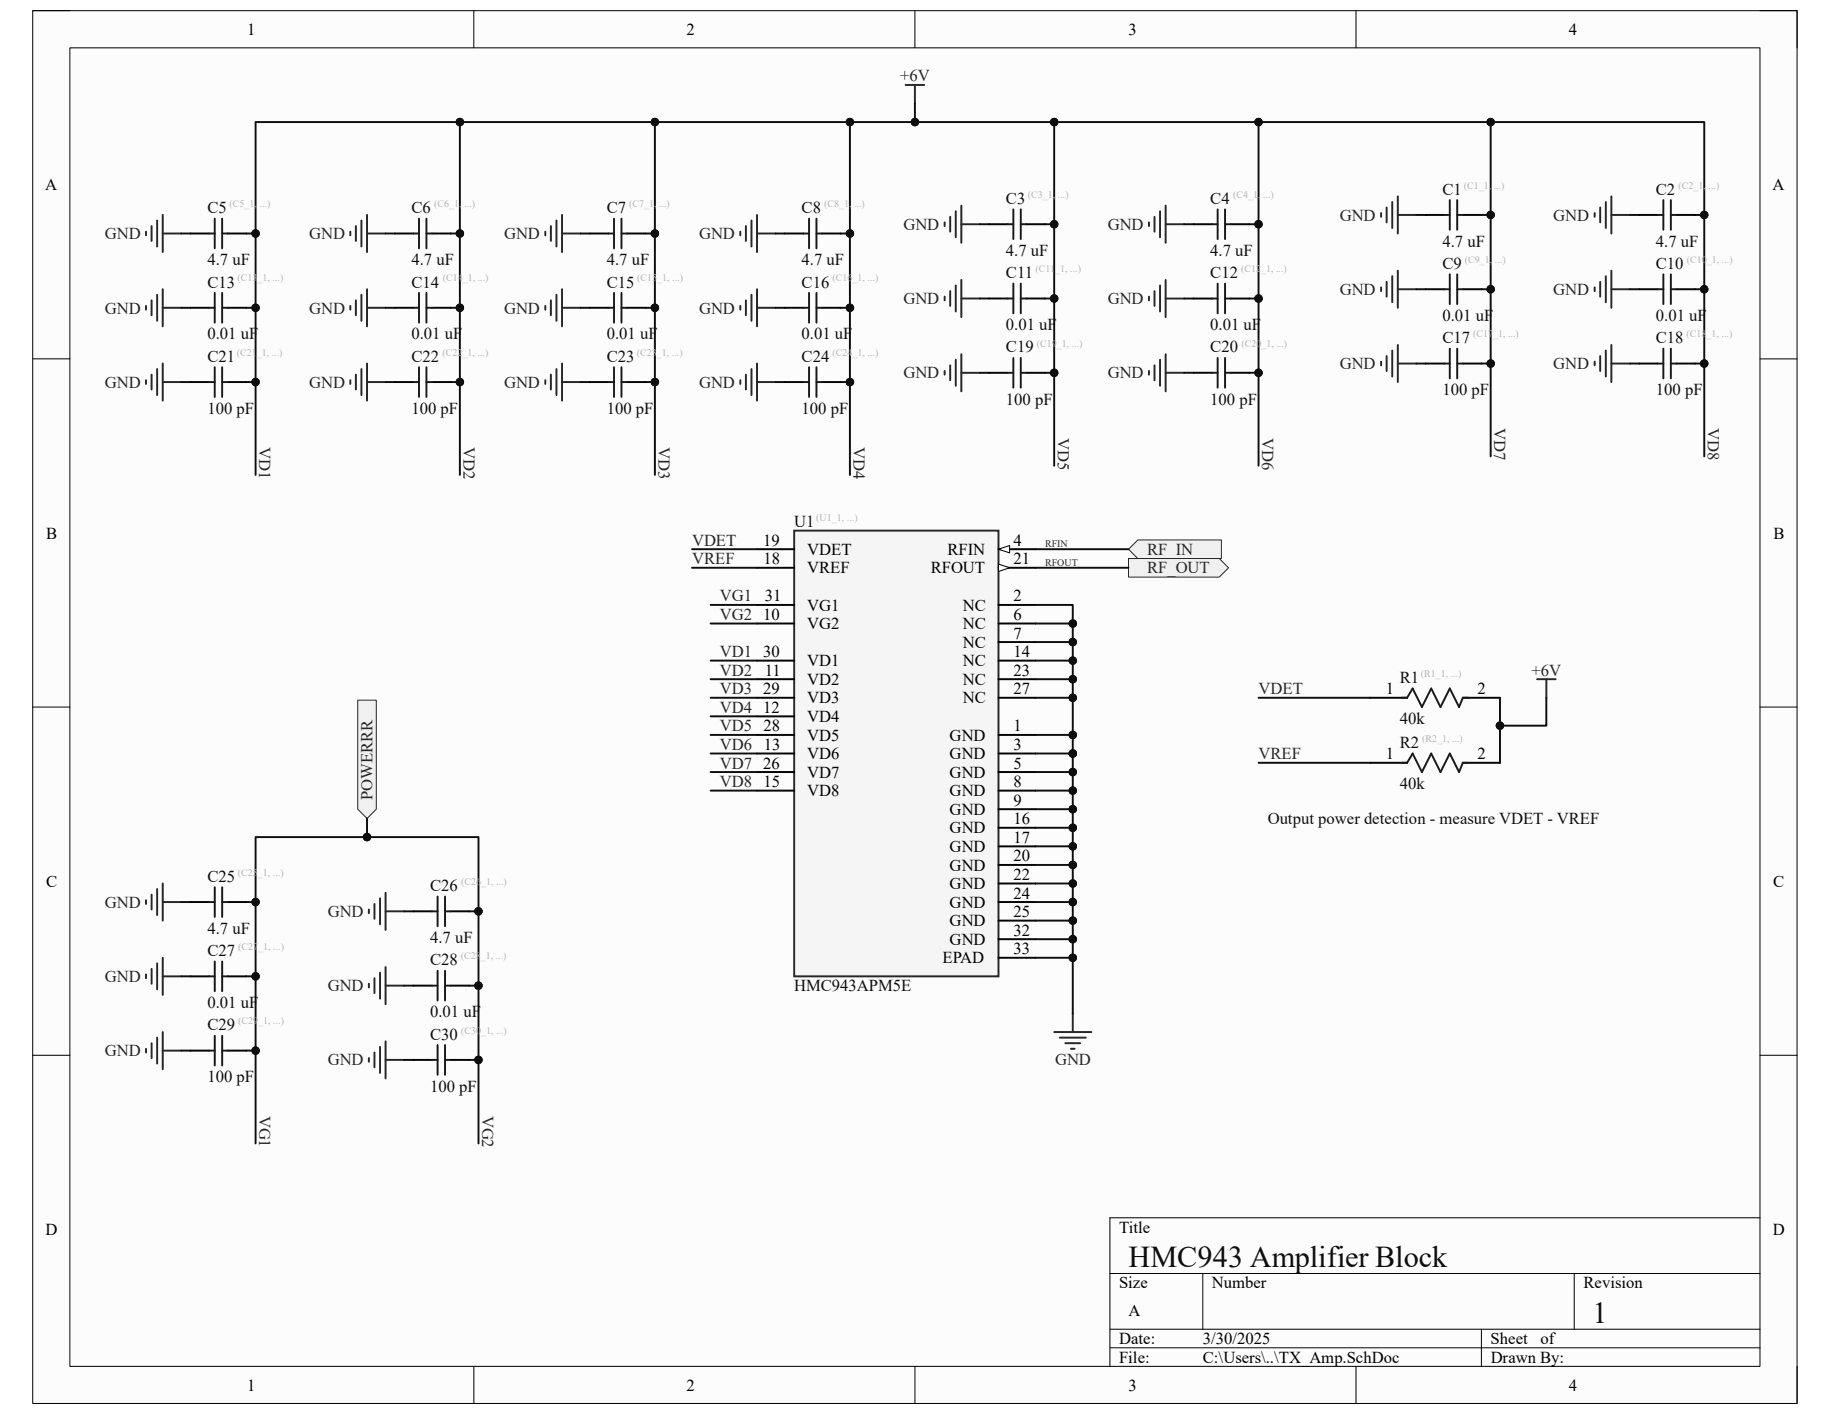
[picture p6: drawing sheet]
<svg xmlns="http://www.w3.org/2000/svg" width="279mm" height="216mm" viewBox="0 0 279 216" stroke-linecap="round" stroke-linejoin="round" font-family="sans-serif">
<path d="M5 1.6h269.4v212.7h-269.4z" fill-rule="evenodd" fill="#fcfcfc"/>
<path d="M5 1.6h269.4v212.7h-269.4z" fill="none" stroke="#000" stroke-width=".15"/>
<path d="M10.7 7.3h258v201.3h-258z" fill-rule="evenodd" fill="#fcfcfc"/>
<g fill="none" stroke="#000" stroke-width=".15">
<path d="M5 1.6h5.7M10.7 7.3h258v201.3h-258zM72.3 1.6v5.7M139.7 1.6v5.7M207 1.6v5.7M268.7 1.6h5.7v5.7M5 54.8h5.7M268.7 54.8h5.7M5 108h5.7M268.7 108h5.7M5 161.1h5.7M268.7 161.1h5.7"/>
<path d="M169.5 194.4h99.2M183.6 194.4v8.6M240.3 194.4v8.6M268.7 185.9h-99.2v22.7M72.3 208.6v5.7M139.7 208.6v5.7M169.5 203h99.2M169.5 205.8h99.2M207 208.6v5.7M226.2 203v5.6M274.4 208.6v5.7"/>
</g>
<path d="M172.3 83.9l1.4-1.5h12.8v2.9h-12.8z" fill-rule="evenodd" fill="#f0f0f0"/>
<path d="M172.3 83.9l1.4-1.5h12.8v2.9h-12.8z" fill="none" stroke="#262626" stroke-width=".15"/>
<path d="M172.3 85.3h13.9l1.4 1.4-1.4 1.4h-13.9z" fill-rule="evenodd" fill="#f0f0f0"/>
<path d="M172.3 85.3h13.9l1.4 1.4-1.4 1.4h-13.9z" fill="none" stroke="#262626" stroke-width=".15"/>
<path d="M121.3 81h31.1v68.1h-31.1z" fill-rule="evenodd" fill="#f5f5f5"/>
<path d="M121.3 81h31.1v68.1h-31.1z" fill="none" stroke="#262626" stroke-width=".3"/>
<path d="M115.6 92.4h5.7M115.6 95.2h5.7M152.4 83.9h5.7M115.6 100.9h5.7M115.6 103.7h5.7M115.6 106.5h5.7M115.6 109.4h5.7M115.6 112.2h5.7M115.6 115.1h5.7M115.6 117.9h5.7M115.6 120.7h5.7" fill="none" stroke="#000" stroke-width=".3"/>
<path d="M152.4 83.9l1.7-.6v1.1z" fill="#fbfbfb"/>
<path d="M152.4 83.9l1.7-.6v1.1z" fill="none" stroke="#000" stroke-width=".15"/>
<path d="M152.4 86.7h5.7" fill="none" stroke="#000" stroke-width=".3"/>
<path d="M152.4 86.1l1.7 .6-1.7 .6z" fill="#fbfbfb"/>
<path d="M152.4 86.1l1.7 .6-1.7 .6z" fill="none" stroke="#000" stroke-width=".15"/>
<g fill="none" stroke="#000" stroke-width=".3">
<path d="M115.6 83.9h5.7M115.6 86.7h5.7M152.4 92.4h5.7M152.4 95.2h5.7M152.4 98h5.7M152.4 100.9h5.7M152.4 103.7h5.7M152.4 106.5h5.7M152.4 112.2h5.7M152.4 115.1h5.7M152.4 117.9h5.7M209.2 106.5h5.6"/>
<path d="M209.2 116.5h5.6M223.3 106.5h5.7M223.3 116.5h5.7M152.4 120.7h5.7M152.4 123.6h5.7M152.4 126.4h5.7M152.4 129.2h5.7M152.4 132.1h5.7M152.4 134.9h5.7M152.4 137.7h5.7M152.4 140.6h5.7M152.4 143.4h5.7"/>
<path d="M152.4 146.2h5.7"/>
</g>
<g fill="none" stroke="#262626" stroke-width=".3">
<path d="M22.3 35.4v.5M23.1 34.5v2.3M24 33.7v3.9M24.8 32.8v5.7M24.8 35.7h2.9M53.5 35.4v.5M54.3 34.5v2.3M55.2 33.7v3.9M56 35.7h2.9M56 32.8v5.7M83.3 35.4v.5M84.1 34.5v2.3"/>
<path d="M85 33.7v3.9M85.8 35.7h2.8M85.8 32.8v5.7M113 35.4v.5M113.9 34.5v2.3M114.7 33.7v3.9M115.6 35.7h2.8M115.6 32.8v5.7M144.2 34v.5M145.1 33.1v2.3M145.9 32.3v3.9M146.8 31.4v5.7"/>
<path d="M146.8 34.2h2.8M175.4 34v.5M176.3 33.1v2.3M177.1 32.3v3.9M178 34.2h2.8M178 31.4v5.7M210.9 32.5v.6M211.7 31.7v2.3M212.6 30.8v4M213.4 30v5.7M213.4 32.8h2.8M243.5 32.5v.6"/>
<path d="M244.3 31.7v2.3M245.2 30.8v4M246 32.8h2.9M246 30v5.7M22.3 46.7v.6M22.3 58.1v.5M23.1 45.9v2.2M23.1 57.2v2.3M24 45v4M24 56.4v3.9M24.8 44.2v5.6M24.8 55.5v5.7"/>
<path d="M24.8 47h2.9M24.8 58.3h2.9M53.5 46.7v.6M53.5 58.1v.5M54.3 45.9v2.2M54.3 57.2v2.3M55.2 45v4M55.2 56.4v3.9M56 47h2.9M56 58.3h2.9M56 44.2v5.6M56 55.5v5.7"/>
<path d="M83.3 46.7v.6M83.3 58.1v.5M84.1 45.9v2.2M84.1 57.2v2.3M85 45v4M85 56.4v3.9M85.8 47h2.8M85.8 58.3h2.8M85.8 44.2v5.6M85.8 55.5v5.7M113 46.7v.6M113 58.1v.5"/>
<path d="M113.9 45.9v2.2M113.9 57.2v2.3M114.7 45v4M114.7 56.4v3.9M115.6 47h2.8M115.6 58.3h2.8M115.6 44.2v5.6M115.6 55.5v5.7M144.2 45.3v.6M144.2 56.6v.6M145.1 44.4v2.3M145.1 55.8v2.3"/>
<path d="M145.9 43.6v4M145.9 54.9v4M146.8 42.7v5.7M146.8 54.1v5.7M146.8 45.6h2.8M146.8 56.9h2.8M175.4 45.3v.6M175.4 56.6v.6M176.3 44.4v2.3M176.3 55.8v2.3M177.1 43.6v4M177.1 54.9v4"/>
<path d="M178 45.6h2.8M178 56.9h2.8M178 42.7v5.7M178 54.1v5.7M210.9 43.9v.5M210.9 55.2v.6M211.7 43v2.3M211.7 54.4v2.2M212.6 42.2v3.9M212.6 53.5v4M213.4 41.3v5.7M213.4 52.7v5.6"/>
<path d="M213.4 44.2h2.8M213.4 55.5h2.8M243.5 43.9v.5M243.5 55.2v.6M244.3 43v2.3M244.3 54.4v2.2M245.2 42.2v3.9M245.2 53.5v4M246 44.2h2.9M246 55.5h2.9M246 41.3v5.7M246 52.7v5.6"/>
<path d="M234.7 103.7h2.8M236.1 103.7v2.8M22.3 137.5v.5M23.1 136.6v2.3M24 135.7v4M24.8 134.9v5.7M24.8 137.7h2.9M56.3 138.9v.5M57.2 138v2.3M58 137.2v3.9M58.9 136.3v5.7M58.9 139.1h2.8"/>
<path d="M22.3 148.8v.6M23.1 147.9v2.3M23.1 159.3v2.3M24 147.1v4M24 158.4v4M24.8 146.2v5.7M24.8 157.6v5.7M24.8 149.1h2.9M56.3 150.2v.6M57.2 149.4v2.2M58 148.5v4M58 159.9v3.9"/>
<path d="M58.9 147.7v5.6M58.9 159v5.7M58.9 150.5h2.8M161 157.6h5.6M161.8 158.4h4M162.7 159.3h2.2M163.8 154.7v2.9M22.3 160.1v.6M24.8 160.4h2.9M56.3 161.6v.5M57.2 160.7v2.3M58.9 161.8h2.8"/>
<path d="M163.5 160.1h.6"/>
</g>
<path d="M214 106.5h.8l.9-1.4 1.4 2.9 1.4-2.9 1.4 2.9 1.5-2.9 1.4 2.9 .5-1.5h.9M214 116.5h.8l.9-1.4 1.4 2.8 1.4-2.8 1.4 2.8 1.5-2.8 1.4 2.8 .5-1.4h.9" fill="none" stroke="#1c1c1c" stroke-width=".3"/>
<path d="M54.6 106.9h2.9v16.7l-1.5 1.4-1.4-1.4z" fill-rule="evenodd" fill="#f0f0f0"/>
<path d="M54.6 106.9h2.9v16.7l-1.5 1.4-1.4-1.4z" fill="none" stroke="#262626" stroke-width=".15"/>
<path d="M138.3 13h2.8M139.7 13v2.8" fill="none" stroke="#262626" stroke-width=".3"/>
<path d="M158.1 83.9h14.2M158.1 86.7h14.2M158.1 115.1h5.7" fill="none" stroke="#0e0e0e" stroke-width=".3"/>
<circle cx="163.8" cy="115.1" r=".57" fill="#0e0e0e"/>
<circle cx="163.8" cy="115.1" r=".57" fill="none" stroke="#0e0e0e" stroke-width=".15"/>
<path d="M158.1 117.9h5.7" fill="none" stroke="#0e0e0e" stroke-width=".3"/>
<circle cx="163.8" cy="117.9" r=".57" fill="#0e0e0e"/>
<circle cx="163.8" cy="117.9" r=".57" fill="none" stroke="#0e0e0e" stroke-width=".15"/>
<path d="M158.1 120.7h5.7" fill="none" stroke="#0e0e0e" stroke-width=".3"/>
<circle cx="163.8" cy="120.7" r=".57" fill="#0e0e0e"/>
<circle cx="163.8" cy="120.7" r=".57" fill="none" stroke="#0e0e0e" stroke-width=".15"/>
<path d="M158.1 123.6h5.7" fill="none" stroke="#0e0e0e" stroke-width=".3"/>
<circle cx="163.8" cy="123.6" r=".57" fill="#0e0e0e"/>
<circle cx="163.8" cy="123.6" r=".57" fill="none" stroke="#0e0e0e" stroke-width=".15"/>
<path d="M158.1 126.4h5.7" fill="none" stroke="#0e0e0e" stroke-width=".3"/>
<circle cx="163.8" cy="126.4" r=".57" fill="#0e0e0e"/>
<circle cx="163.8" cy="126.4" r=".57" fill="none" stroke="#0e0e0e" stroke-width=".15"/>
<path d="M158.1 129.2h5.7" fill="none" stroke="#0e0e0e" stroke-width=".3"/>
<circle cx="163.8" cy="129.2" r=".57" fill="#0e0e0e"/>
<circle cx="163.8" cy="129.2" r=".57" fill="none" stroke="#0e0e0e" stroke-width=".15"/>
<path d="M158.1 132.1h5.7" fill="none" stroke="#0e0e0e" stroke-width=".3"/>
<circle cx="163.8" cy="132.1" r=".57" fill="#0e0e0e"/>
<circle cx="163.8" cy="132.1" r=".57" fill="none" stroke="#0e0e0e" stroke-width=".15"/>
<path d="M158.1 134.9h5.7" fill="none" stroke="#0e0e0e" stroke-width=".3"/>
<circle cx="163.8" cy="134.9" r=".57" fill="#0e0e0e"/>
<circle cx="163.8" cy="134.9" r=".57" fill="none" stroke="#0e0e0e" stroke-width=".15"/>
<path d="M158.1 137.7h5.7" fill="none" stroke="#0e0e0e" stroke-width=".3"/>
<circle cx="163.8" cy="137.7" r=".57" fill="#0e0e0e"/>
<circle cx="163.8" cy="137.7" r=".57" fill="none" stroke="#0e0e0e" stroke-width=".15"/>
<path d="M158.1 140.6h5.7" fill="none" stroke="#0e0e0e" stroke-width=".3"/>
<circle cx="163.8" cy="140.6" r=".57" fill="#0e0e0e"/>
<circle cx="163.8" cy="140.6" r=".57" fill="none" stroke="#0e0e0e" stroke-width=".15"/>
<path d="M158.1 143.4h5.7" fill="none" stroke="#0e0e0e" stroke-width=".3"/>
<circle cx="163.8" cy="143.4" r=".57" fill="#0e0e0e"/>
<circle cx="163.8" cy="143.4" r=".57" fill="none" stroke="#0e0e0e" stroke-width=".15"/>
<path d="M158.1 146.2h5.7" fill="none" stroke="#0e0e0e" stroke-width=".3"/>
<circle cx="163.8" cy="146.2" r=".57" fill="#0e0e0e"/>
<circle cx="163.8" cy="146.2" r=".57" fill="none" stroke="#0e0e0e" stroke-width=".15"/>
<path d="M108.5 92.4h7.1M108.5 95.2h7.1M108.5 100.9h7.1M108.5 103.7h7.1M108.5 106.5h7.1M108.5 109.4h7.1M108.5 112.2h7.1M108.5 115.1h7.1M108.5 117.9h7.1M158.1 112.2h5.7M108.5 120.7h7.1" fill="none" stroke="#0e0e0e" stroke-width=".3"/>
<circle cx="163.8" cy="112.2" r=".57" fill="#0e0e0e"/>
<circle cx="163.8" cy="112.2" r=".57" fill="none" stroke="#0e0e0e" stroke-width=".15"/>
<path d="M163.8 115.1v39.6" fill="none" stroke="#0e0e0e" stroke-width=".3"/>
<circle cx="163.8" cy="115.1" r=".57" fill="#0e0e0e"/>
<circle cx="163.8" cy="115.1" r=".57" fill="none" stroke="#0e0e0e" stroke-width=".15"/>
<circle cx="163.8" cy="117.9" r=".57" fill="#0e0e0e"/>
<circle cx="163.8" cy="117.9" r=".57" fill="none" stroke="#0e0e0e" stroke-width=".15"/>
<circle cx="163.8" cy="120.7" r=".57" fill="#0e0e0e"/>
<circle cx="163.8" cy="120.7" r=".57" fill="none" stroke="#0e0e0e" stroke-width=".15"/>
<circle cx="163.8" cy="123.6" r=".57" fill="#0e0e0e"/>
<circle cx="163.8" cy="123.6" r=".57" fill="none" stroke="#0e0e0e" stroke-width=".15"/>
<circle cx="163.8" cy="126.4" r=".57" fill="#0e0e0e"/>
<circle cx="163.8" cy="126.4" r=".57" fill="none" stroke="#0e0e0e" stroke-width=".15"/>
<circle cx="163.8" cy="129.2" r=".57" fill="#0e0e0e"/>
<circle cx="163.8" cy="129.2" r=".57" fill="none" stroke="#0e0e0e" stroke-width=".15"/>
<circle cx="163.8" cy="132.1" r=".57" fill="#0e0e0e"/>
<circle cx="163.8" cy="132.1" r=".57" fill="none" stroke="#0e0e0e" stroke-width=".15"/>
<circle cx="163.8" cy="134.9" r=".57" fill="#0e0e0e"/>
<circle cx="163.8" cy="134.9" r=".57" fill="none" stroke="#0e0e0e" stroke-width=".15"/>
<circle cx="163.8" cy="137.7" r=".57" fill="#0e0e0e"/>
<circle cx="163.8" cy="137.7" r=".57" fill="none" stroke="#0e0e0e" stroke-width=".15"/>
<circle cx="163.8" cy="140.6" r=".57" fill="#0e0e0e"/>
<circle cx="163.8" cy="140.6" r=".57" fill="none" stroke="#0e0e0e" stroke-width=".15"/>
<circle cx="163.8" cy="143.4" r=".57" fill="#0e0e0e"/>
<circle cx="163.8" cy="143.4" r=".57" fill="none" stroke="#0e0e0e" stroke-width=".15"/>
<circle cx="163.8" cy="146.2" r=".57" fill="#0e0e0e"/>
<circle cx="163.8" cy="146.2" r=".57" fill="none" stroke="#0e0e0e" stroke-width=".15"/>
<path d="M158.1 106.5h5.7v8.6" fill="none" stroke="#0e0e0e" stroke-width=".3"/>
<circle cx="163.8" cy="106.5" r=".57" fill="#0e0e0e"/>
<circle cx="163.8" cy="106.5" r=".57" fill="none" stroke="#0e0e0e" stroke-width=".15"/>
<circle cx="163.8" cy="112.2" r=".57" fill="#0e0e0e"/>
<circle cx="163.8" cy="112.2" r=".57" fill="none" stroke="#0e0e0e" stroke-width=".15"/>
<circle cx="163.8" cy="115.1" r=".57" fill="#0e0e0e"/>
<circle cx="163.8" cy="115.1" r=".57" fill="none" stroke="#0e0e0e" stroke-width=".15"/>
<path d="M158.1 103.7h5.7v2.8" fill="none" stroke="#0e0e0e" stroke-width=".3"/>
<circle cx="163.8" cy="103.7" r=".57" fill="#0e0e0e"/>
<circle cx="163.8" cy="103.7" r=".57" fill="none" stroke="#0e0e0e" stroke-width=".15"/>
<circle cx="163.8" cy="106.5" r=".57" fill="#0e0e0e"/>
<circle cx="163.8" cy="106.5" r=".57" fill="none" stroke="#0e0e0e" stroke-width=".15"/>
<path d="M158.1 100.9h5.7v2.8" fill="none" stroke="#0e0e0e" stroke-width=".3"/>
<circle cx="163.8" cy="100.9" r=".57" fill="#0e0e0e"/>
<circle cx="163.8" cy="100.9" r=".57" fill="none" stroke="#0e0e0e" stroke-width=".15"/>
<circle cx="163.8" cy="103.7" r=".57" fill="#0e0e0e"/>
<circle cx="163.8" cy="103.7" r=".57" fill="none" stroke="#0e0e0e" stroke-width=".15"/>
<path d="M158.1 98h5.7v2.9" fill="none" stroke="#0e0e0e" stroke-width=".3"/>
<circle cx="163.8" cy="98" r=".57" fill="#0e0e0e"/>
<circle cx="163.8" cy="98" r=".57" fill="none" stroke="#0e0e0e" stroke-width=".15"/>
<circle cx="163.8" cy="100.9" r=".57" fill="#0e0e0e"/>
<circle cx="163.8" cy="100.9" r=".57" fill="none" stroke="#0e0e0e" stroke-width=".15"/>
<path d="M158.1 95.2h5.7v2.8" fill="none" stroke="#0e0e0e" stroke-width=".3"/>
<circle cx="163.8" cy="95.2" r=".57" fill="#0e0e0e"/>
<circle cx="163.8" cy="95.2" r=".57" fill="none" stroke="#0e0e0e" stroke-width=".15"/>
<circle cx="163.8" cy="98" r=".57" fill="#0e0e0e"/>
<circle cx="163.8" cy="98" r=".57" fill="none" stroke="#0e0e0e" stroke-width=".15"/>
<path d="M158.1 92.4h5.7v2.8" fill="none" stroke="#0e0e0e" stroke-width=".3"/>
<circle cx="163.8" cy="95.2" r=".57" fill="#0e0e0e"/>
<circle cx="163.8" cy="95.2" r=".57" fill="none" stroke="#0e0e0e" stroke-width=".15"/>
<path d="M105.7 83.9h9.9M105.7 86.7h9.9M192.2 116.5h17M192.2 106.5h17M229 106.5v10" fill="none" stroke="#0e0e0e" stroke-width=".3"/>
<circle cx="229" cy="110.8" r=".57" fill="#0e0e0e"/>
<circle cx="229" cy="110.8" r=".57" fill="none" stroke="#0e0e0e" stroke-width=".15"/>
<path d="M236.1 106.5v4.3h-7.1" fill="none" stroke="#0e0e0e" stroke-width=".3"/>
<circle cx="229" cy="110.8" r=".57" fill="#0e0e0e"/>
<circle cx="229" cy="110.8" r=".57" fill="none" stroke="#0e0e0e" stroke-width=".15"/>
<path d="M139.7 15.8v2.8h-100.7v17.1h-1.4" fill="none" stroke="#0e0e0e" stroke-width=".3"/>
<circle cx="139.7" cy="18.6" r=".57" fill="#0e0e0e"/>
<circle cx="139.7" cy="18.6" r=".57" fill="none" stroke="#0e0e0e" stroke-width=".15"/>
<circle cx="129.8" cy="18.6" r=".57" fill="#0e0e0e"/>
<circle cx="129.8" cy="18.6" r=".57" fill="none" stroke="#0e0e0e" stroke-width=".15"/>
<circle cx="100" cy="18.6" r=".57" fill="#0e0e0e"/>
<circle cx="100" cy="18.6" r=".57" fill="none" stroke="#0e0e0e" stroke-width=".15"/>
<circle cx="70.2" cy="18.6" r=".57" fill="#0e0e0e"/>
<circle cx="70.2" cy="18.6" r=".57" fill="none" stroke="#0e0e0e" stroke-width=".15"/>
<circle cx="39" cy="35.7" r=".57" fill="#0e0e0e"/>
<circle cx="39" cy="35.7" r=".57" fill="none" stroke="#0e0e0e" stroke-width=".15"/>
<path d="M39 35.7v36.8" fill="none" stroke="#0e0e0e" stroke-width=".3"/>
<circle cx="39" cy="35.7" r=".57" fill="#0e0e0e"/>
<circle cx="39" cy="35.7" r=".57" fill="none" stroke="#0e0e0e" stroke-width=".15"/>
<circle cx="39" cy="47" r=".57" fill="#0e0e0e"/>
<circle cx="39" cy="47" r=".57" fill="none" stroke="#0e0e0e" stroke-width=".15"/>
<circle cx="39" cy="58.3" r=".57" fill="#0e0e0e"/>
<circle cx="39" cy="58.3" r=".57" fill="none" stroke="#0e0e0e" stroke-width=".15"/>
<path d="M70.2 18.6v53.9" fill="none" stroke="#0e0e0e" stroke-width=".3"/>
<circle cx="70.2" cy="58.3" r=".57" fill="#0e0e0e"/>
<circle cx="70.2" cy="58.3" r=".57" fill="none" stroke="#0e0e0e" stroke-width=".15"/>
<circle cx="70.2" cy="47" r=".57" fill="#0e0e0e"/>
<circle cx="70.2" cy="47" r=".57" fill="none" stroke="#0e0e0e" stroke-width=".15"/>
<circle cx="70.2" cy="35.7" r=".57" fill="#0e0e0e"/>
<circle cx="70.2" cy="35.7" r=".57" fill="none" stroke="#0e0e0e" stroke-width=".15"/>
<circle cx="70.2" cy="18.6" r=".57" fill="#0e0e0e"/>
<circle cx="70.2" cy="18.6" r=".57" fill="none" stroke="#0e0e0e" stroke-width=".15"/>
<path d="M100 18.6v53.9" fill="none" stroke="#0e0e0e" stroke-width=".3"/>
<circle cx="100" cy="58.3" r=".57" fill="#0e0e0e"/>
<circle cx="100" cy="58.3" r=".57" fill="none" stroke="#0e0e0e" stroke-width=".15"/>
<circle cx="100" cy="47" r=".57" fill="#0e0e0e"/>
<circle cx="100" cy="47" r=".57" fill="none" stroke="#0e0e0e" stroke-width=".15"/>
<circle cx="100" cy="35.7" r=".57" fill="#0e0e0e"/>
<circle cx="100" cy="35.7" r=".57" fill="none" stroke="#0e0e0e" stroke-width=".15"/>
<circle cx="100" cy="18.6" r=".57" fill="#0e0e0e"/>
<circle cx="100" cy="18.6" r=".57" fill="none" stroke="#0e0e0e" stroke-width=".15"/>
<path d="M129.8 18.6v53.9" fill="none" stroke="#0e0e0e" stroke-width=".3"/>
<circle cx="129.8" cy="58.3" r=".57" fill="#0e0e0e"/>
<circle cx="129.8" cy="58.3" r=".57" fill="none" stroke="#0e0e0e" stroke-width=".15"/>
<circle cx="129.8" cy="47" r=".57" fill="#0e0e0e"/>
<circle cx="129.8" cy="47" r=".57" fill="none" stroke="#0e0e0e" stroke-width=".15"/>
<circle cx="129.8" cy="35.7" r=".57" fill="#0e0e0e"/>
<circle cx="129.8" cy="35.7" r=".57" fill="none" stroke="#0e0e0e" stroke-width=".15"/>
<circle cx="129.8" cy="18.6" r=".57" fill="#0e0e0e"/>
<circle cx="129.8" cy="18.6" r=".57" fill="none" stroke="#0e0e0e" stroke-width=".15"/>
<path d="M161 18.6v52.5" fill="none" stroke="#0e0e0e" stroke-width=".3"/>
<circle cx="161" cy="56.9" r=".57" fill="#0e0e0e"/>
<circle cx="161" cy="56.9" r=".57" fill="none" stroke="#0e0e0e" stroke-width=".15"/>
<circle cx="161" cy="45.6" r=".57" fill="#0e0e0e"/>
<circle cx="161" cy="45.6" r=".57" fill="none" stroke="#0e0e0e" stroke-width=".15"/>
<circle cx="161" cy="34.2" r=".57" fill="#0e0e0e"/>
<circle cx="161" cy="34.2" r=".57" fill="none" stroke="#0e0e0e" stroke-width=".15"/>
<circle cx="161" cy="18.6" r=".57" fill="#0e0e0e"/>
<circle cx="161" cy="18.6" r=".57" fill="none" stroke="#0e0e0e" stroke-width=".15"/>
<path d="M192.2 18.6v52.5" fill="none" stroke="#0e0e0e" stroke-width=".3"/>
<circle cx="192.1" cy="56.9" r=".57" fill="#0e0e0e"/>
<circle cx="192.1" cy="56.9" r=".57" fill="none" stroke="#0e0e0e" stroke-width=".15"/>
<circle cx="192.1" cy="45.6" r=".57" fill="#0e0e0e"/>
<circle cx="192.1" cy="45.6" r=".57" fill="none" stroke="#0e0e0e" stroke-width=".15"/>
<circle cx="192.1" cy="34.2" r=".57" fill="#0e0e0e"/>
<circle cx="192.1" cy="34.2" r=".57" fill="none" stroke="#0e0e0e" stroke-width=".15"/>
<circle cx="192.1" cy="18.6" r=".57" fill="#0e0e0e"/>
<circle cx="192.1" cy="18.6" r=".57" fill="none" stroke="#0e0e0e" stroke-width=".15"/>
<path d="M227.6 18.6v51.1" fill="none" stroke="#0e0e0e" stroke-width=".3"/>
<circle cx="227.6" cy="55.5" r=".57" fill="#0e0e0e"/>
<circle cx="227.6" cy="55.5" r=".57" fill="none" stroke="#0e0e0e" stroke-width=".15"/>
<circle cx="227.6" cy="44.2" r=".57" fill="#0e0e0e"/>
<circle cx="227.6" cy="44.2" r=".57" fill="none" stroke="#0e0e0e" stroke-width=".15"/>
<circle cx="227.6" cy="32.8" r=".57" fill="#0e0e0e"/>
<circle cx="227.6" cy="32.8" r=".57" fill="none" stroke="#0e0e0e" stroke-width=".15"/>
<circle cx="227.6" cy="18.6" r=".57" fill="#0e0e0e"/>
<circle cx="227.6" cy="18.6" r=".57" fill="none" stroke="#0e0e0e" stroke-width=".15"/>
<path d="M139.7 18.6h120.5v51.1" fill="none" stroke="#0e0e0e" stroke-width=".3"/>
<circle cx="260.2" cy="55.5" r=".57" fill="#0e0e0e"/>
<circle cx="260.2" cy="55.5" r=".57" fill="none" stroke="#0e0e0e" stroke-width=".15"/>
<circle cx="260.2" cy="44.2" r=".57" fill="#0e0e0e"/>
<circle cx="260.2" cy="44.2" r=".57" fill="none" stroke="#0e0e0e" stroke-width=".15"/>
<circle cx="260.2" cy="32.8" r=".57" fill="#0e0e0e"/>
<circle cx="260.2" cy="32.8" r=".57" fill="none" stroke="#0e0e0e" stroke-width=".15"/>
<circle cx="227.6" cy="18.6" r=".57" fill="#0e0e0e"/>
<circle cx="227.6" cy="18.6" r=".57" fill="none" stroke="#0e0e0e" stroke-width=".15"/>
<circle cx="192.1" cy="18.6" r=".57" fill="#0e0e0e"/>
<circle cx="192.1" cy="18.6" r=".57" fill="none" stroke="#0e0e0e" stroke-width=".15"/>
<circle cx="161" cy="18.6" r=".57" fill="#0e0e0e"/>
<circle cx="161" cy="18.6" r=".57" fill="none" stroke="#0e0e0e" stroke-width=".15"/>
<circle cx="139.7" cy="18.6" r=".57" fill="#0e0e0e"/>
<circle cx="139.7" cy="18.6" r=".57" fill="none" stroke="#0e0e0e" stroke-width=".15"/>
<path d="M56 125v2.8h-17v46.8" fill="none" stroke="#0e0e0e" stroke-width=".3"/>
<circle cx="56" cy="127.8" r=".57" fill="#0e0e0e"/>
<circle cx="56" cy="127.8" r=".57" fill="none" stroke="#0e0e0e" stroke-width=".15"/>
<circle cx="39" cy="137.7" r=".57" fill="#0e0e0e"/>
<circle cx="39" cy="137.7" r=".57" fill="none" stroke="#0e0e0e" stroke-width=".15"/>
<circle cx="39" cy="149.1" r=".57" fill="#0e0e0e"/>
<circle cx="39" cy="149.1" r=".57" fill="none" stroke="#0e0e0e" stroke-width=".15"/>
<circle cx="39" cy="160.4" r=".57" fill="#0e0e0e"/>
<circle cx="39" cy="160.4" r=".57" fill="none" stroke="#0e0e0e" stroke-width=".15"/>
<path d="M56 127.8h17.1v46.8" fill="none" stroke="#0e0e0e" stroke-width=".3"/>
<circle cx="56" cy="127.8" r=".57" fill="#0e0e0e"/>
<circle cx="56" cy="127.8" r=".57" fill="none" stroke="#0e0e0e" stroke-width=".15"/>
<circle cx="73" cy="139.1" r=".57" fill="#0e0e0e"/>
<circle cx="73" cy="139.1" r=".57" fill="none" stroke="#0e0e0e" stroke-width=".15"/>
<circle cx="73" cy="150.5" r=".57" fill="#0e0e0e"/>
<circle cx="73" cy="150.5" r=".57" fill="none" stroke="#0e0e0e" stroke-width=".15"/>
<circle cx="73" cy="161.8" r=".57" fill="#0e0e0e"/>
<circle cx="73" cy="161.8" r=".57" fill="none" stroke="#0e0e0e" stroke-width=".15"/>
<path d="M27.7 35.7h1.4M68.8 35.7h1.4" fill="none" stroke="#0e0e0e" stroke-width=".3"/>
<circle cx="70.2" cy="35.7" r=".57" fill="#0e0e0e"/>
<circle cx="70.2" cy="35.7" r=".57" fill="none" stroke="#0e0e0e" stroke-width=".15"/>
<path d="M58.9 35.7h1.4M149.6 34.2h1.4M159.5 34.2h1.5M180.8 34.2h1.4" fill="none" stroke="#0e0e0e" stroke-width=".3"/>
<circle cx="161" cy="34.2" r=".57" fill="#0e0e0e"/>
<circle cx="161" cy="34.2" r=".57" fill="none" stroke="#0e0e0e" stroke-width=".15"/>
<path d="M190.7 34.2h1.5" fill="none" stroke="#0e0e0e" stroke-width=".3"/>
<circle cx="192.1" cy="34.2" r=".57" fill="#0e0e0e"/>
<circle cx="192.1" cy="34.2" r=".57" fill="none" stroke="#0e0e0e" stroke-width=".15"/>
<path d="M216.2 32.8h1.5M226.2 32.8h1.4" fill="none" stroke="#0e0e0e" stroke-width=".3"/>
<circle cx="227.6" cy="32.8" r=".57" fill="#0e0e0e"/>
<circle cx="227.6" cy="32.8" r=".57" fill="none" stroke="#0e0e0e" stroke-width=".15"/>
<path d="M248.9 32.8h1.4M258.8 32.8h1.4" fill="none" stroke="#0e0e0e" stroke-width=".3"/>
<circle cx="260.2" cy="32.8" r=".57" fill="#0e0e0e"/>
<circle cx="260.2" cy="32.8" r=".57" fill="none" stroke="#0e0e0e" stroke-width=".15"/>
<path d="M258.8 44.2h1.4" fill="none" stroke="#0e0e0e" stroke-width=".3"/>
<circle cx="260.2" cy="44.2" r=".57" fill="#0e0e0e"/>
<circle cx="260.2" cy="44.2" r=".57" fill="none" stroke="#0e0e0e" stroke-width=".15"/>
<path d="M226.2 44.2h1.4M248.9 44.2h1.4" fill="none" stroke="#0e0e0e" stroke-width=".3"/>
<circle cx="227.6" cy="44.2" r=".57" fill="#0e0e0e"/>
<circle cx="227.6" cy="44.2" r=".57" fill="none" stroke="#0e0e0e" stroke-width=".15"/>
<path d="M190.7 45.6h1.5M216.2 44.2h1.5" fill="none" stroke="#0e0e0e" stroke-width=".3"/>
<circle cx="192.1" cy="45.6" r=".57" fill="#0e0e0e"/>
<circle cx="192.1" cy="45.6" r=".57" fill="none" stroke="#0e0e0e" stroke-width=".15"/>
<path d="M159.5 45.6h1.5M180.8 45.6h1.4" fill="none" stroke="#0e0e0e" stroke-width=".3"/>
<circle cx="161" cy="45.6" r=".57" fill="#0e0e0e"/>
<circle cx="161" cy="45.6" r=".57" fill="none" stroke="#0e0e0e" stroke-width=".15"/>
<path d="M128.3 47h1.5M149.6 45.6h1.4" fill="none" stroke="#0e0e0e" stroke-width=".3"/>
<circle cx="129.8" cy="47" r=".57" fill="#0e0e0e"/>
<circle cx="129.8" cy="47" r=".57" fill="none" stroke="#0e0e0e" stroke-width=".15"/>
<path d="M98.6 47h1.4M118.4 47h1.4" fill="none" stroke="#0e0e0e" stroke-width=".3"/>
<circle cx="100" cy="47" r=".57" fill="#0e0e0e"/>
<circle cx="100" cy="47" r=".57" fill="none" stroke="#0e0e0e" stroke-width=".15"/>
<path d="M68.8 47h1.4M88.6 47h1.5" fill="none" stroke="#0e0e0e" stroke-width=".3"/>
<circle cx="70.2" cy="47" r=".57" fill="#0e0e0e"/>
<circle cx="70.2" cy="47" r=".57" fill="none" stroke="#0e0e0e" stroke-width=".15"/>
<path d="M37.6 47h1.4M58.9 47h1.4" fill="none" stroke="#0e0e0e" stroke-width=".3"/>
<circle cx="39" cy="47" r=".57" fill="#0e0e0e"/>
<circle cx="39" cy="47" r=".57" fill="none" stroke="#0e0e0e" stroke-width=".15"/>
<path d="M27.7 47h1.4M68.8 58.3h1.4" fill="none" stroke="#0e0e0e" stroke-width=".3"/>
<circle cx="70.2" cy="58.3" r=".57" fill="#0e0e0e"/>
<circle cx="70.2" cy="58.3" r=".57" fill="none" stroke="#0e0e0e" stroke-width=".15"/>
<path d="M37.6 58.3h1.4M58.9 58.3h1.4" fill="none" stroke="#0e0e0e" stroke-width=".3"/>
<circle cx="39" cy="58.3" r=".57" fill="#0e0e0e"/>
<circle cx="39" cy="58.3" r=".57" fill="none" stroke="#0e0e0e" stroke-width=".15"/>
<path d="M27.7 58.3h1.4M216.2 55.5h1.5M226.2 55.5h1.4" fill="none" stroke="#0e0e0e" stroke-width=".3"/>
<circle cx="227.6" cy="55.5" r=".57" fill="#0e0e0e"/>
<circle cx="227.6" cy="55.5" r=".57" fill="none" stroke="#0e0e0e" stroke-width=".15"/>
<path d="M248.9 55.5h1.4M258.8 55.5h1.4" fill="none" stroke="#0e0e0e" stroke-width=".3"/>
<circle cx="260.2" cy="55.5" r=".57" fill="#0e0e0e"/>
<circle cx="260.2" cy="55.5" r=".57" fill="none" stroke="#0e0e0e" stroke-width=".15"/>
<path d="M190.7 56.9h1.5" fill="none" stroke="#0e0e0e" stroke-width=".3"/>
<circle cx="192.1" cy="56.9" r=".57" fill="#0e0e0e"/>
<circle cx="192.1" cy="56.9" r=".57" fill="none" stroke="#0e0e0e" stroke-width=".15"/>
<path d="M159.5 56.9h1.5M180.8 56.9h1.4" fill="none" stroke="#0e0e0e" stroke-width=".3"/>
<circle cx="161" cy="56.9" r=".57" fill="#0e0e0e"/>
<circle cx="161" cy="56.9" r=".57" fill="none" stroke="#0e0e0e" stroke-width=".15"/>
<path d="M128.3 58.3h1.5M149.6 56.9h1.4" fill="none" stroke="#0e0e0e" stroke-width=".3"/>
<circle cx="129.8" cy="58.3" r=".57" fill="#0e0e0e"/>
<circle cx="129.8" cy="58.3" r=".57" fill="none" stroke="#0e0e0e" stroke-width=".15"/>
<path d="M98.6 58.3h1.4M118.4 58.3h1.4" fill="none" stroke="#0e0e0e" stroke-width=".3"/>
<circle cx="100" cy="58.3" r=".57" fill="#0e0e0e"/>
<circle cx="100" cy="58.3" r=".57" fill="none" stroke="#0e0e0e" stroke-width=".15"/>
<path d="M88.6 58.3h1.5M27.7 160.4h1.4M37.6 160.4h1.4" fill="none" stroke="#0e0e0e" stroke-width=".3"/>
<circle cx="39" cy="160.4" r=".57" fill="#0e0e0e"/>
<circle cx="39" cy="160.4" r=".57" fill="none" stroke="#0e0e0e" stroke-width=".15"/>
<path d="M61.7 161.8h1.4M71.6 161.8h1.5" fill="none" stroke="#0e0e0e" stroke-width=".3"/>
<circle cx="73" cy="161.8" r=".57" fill="#0e0e0e"/>
<circle cx="73" cy="161.8" r=".57" fill="none" stroke="#0e0e0e" stroke-width=".15"/>
<path d="M61.7 150.5h1.4M71.6 150.5h1.5" fill="none" stroke="#0e0e0e" stroke-width=".3"/>
<circle cx="73" cy="150.5" r=".57" fill="#0e0e0e"/>
<circle cx="73" cy="150.5" r=".57" fill="none" stroke="#0e0e0e" stroke-width=".15"/>
<path d="M37.6 149.1h1.4" fill="none" stroke="#0e0e0e" stroke-width=".3"/>
<circle cx="39" cy="149.1" r=".57" fill="#0e0e0e"/>
<circle cx="39" cy="149.1" r=".57" fill="none" stroke="#0e0e0e" stroke-width=".15"/>
<path d="M27.7 137.7h1.4M37.6 137.7h1.4M27.7 149.1h1.4" fill="none" stroke="#0e0e0e" stroke-width=".3"/>
<circle cx="39" cy="137.7" r=".57" fill="#0e0e0e"/>
<circle cx="39" cy="137.7" r=".57" fill="none" stroke="#0e0e0e" stroke-width=".15"/>
<path d="M61.7 139.1h1.4M71.6 139.1h1.5" fill="none" stroke="#0e0e0e" stroke-width=".3"/>
<circle cx="73" cy="139.1" r=".57" fill="#0e0e0e"/>
<circle cx="73" cy="139.1" r=".57" fill="none" stroke="#0e0e0e" stroke-width=".15"/>
<path d="M128.3 35.7h1.5" fill="none" stroke="#0e0e0e" stroke-width=".3"/>
<circle cx="129.8" cy="35.7" r=".57" fill="#0e0e0e"/>
<circle cx="129.8" cy="35.7" r=".57" fill="none" stroke="#0e0e0e" stroke-width=".15"/>
<path d="M98.6 35.7h1.4" fill="none" stroke="#0e0e0e" stroke-width=".3"/>
<circle cx="100" cy="35.7" r=".57" fill="#0e0e0e"/>
<circle cx="100" cy="35.7" r=".57" fill="none" stroke="#0e0e0e" stroke-width=".15"/>
<path d="M88.6 35.7h1.5M118.4 35.7h1.4" fill="none" stroke="#0e0e0e" stroke-width=".3"/>
<g fill="none" stroke="#000" stroke-width=".3">
<path d="M29.1 35.7h2.8M34.8 35.7h2.8M60.3 35.7h2.8M66 35.7h2.8M90.1 35.7h2.8M95.7 35.7h2.9M119.8 35.7h2.9M125.5 35.7h2.8M151 34.2h2.9M156.7 34.2h2.8M182.2 34.2h2.9M187.9 34.2h2.8"/>
<path d="M217.7 32.8h2.8M223.3 32.8h2.9M250.3 32.8h2.8M255.9 32.8h2.9M29.1 47h2.8M29.1 58.3h2.8M34.8 47h2.8M34.8 58.3h2.8M60.3 47h2.8M60.3 58.3h2.8M66 47h2.8M66 58.3h2.8"/>
<path d="M90.1 47h2.8M90.1 58.3h2.8M95.7 47h2.9M95.7 58.3h2.9M119.8 47h2.9M119.8 58.3h2.9M125.5 47h2.8M125.5 58.3h2.8M151 45.6h2.9M151 56.9h2.9M156.7 45.6h2.8M156.7 56.9h2.8"/>
<path d="M182.2 45.6h2.9M182.2 56.9h2.9M187.9 45.6h2.8M187.9 56.9h2.8M217.7 44.2h2.8M217.7 55.5h2.8M223.3 44.2h2.9M223.3 55.5h2.9M250.3 44.2h2.8M250.3 55.5h2.8M255.9 44.2h2.9M255.9 55.5h2.9"/>
<path d="M29.1 137.7h2.8M34.8 137.7h2.8M63.1 139.1h2.9M68.8 139.1h2.8M29.1 149.1h2.8M34.8 149.1h2.8M63.1 150.5h2.9M68.8 150.5h2.8M29.1 160.4h2.8M34.8 160.4h2.8M63.1 161.8h2.9M68.8 161.8h2.8"/>
</g>
<g fill="none" stroke="#1c1c1c" stroke-width=".3">
<path d="M31.9 35.7h.9M32.8 33.4v4.5M33.9 33.4v4.5M33.9 35.7h.9M63.1 35.7h.9M64 33.4v4.5M65.1 35.7h.9M65.1 33.4v4.5M92.9 35.7h.8M93.7 33.4v4.5M94.9 35.7h.8M94.9 33.4v4.5"/>
<path d="M122.7 35.7h.8M123.5 33.4v4.5M124.7 35.7h.8M124.7 33.4v4.5M153.9 34.2h.8M154.7 32v4.5M155.9 32v4.5M155.9 34.2h.8M185.1 34.2h.8M185.9 32v4.5M187 34.2h.9M187 32v4.5"/>
<path d="M220.5 32.8h.9M221.4 30.6v4.5M222.5 30.6v4.5M222.5 32.8h.8M253.1 32.8h.9M254 30.6v4.5M255.1 32.8h.8M255.1 30.6v4.5M31.9 47h.9M31.9 58.3h.9M32.8 44.7v4.6M32.8 56.1v4.5"/>
<path d="M33.9 44.7v4.6M33.9 56.1v4.5M33.9 47h.9M33.9 58.3h.9M63.1 47h.9M63.1 58.3h.9M64 44.7v4.6M64 56.1v4.5M65.1 47h.9M65.1 58.3h.9M65.1 44.7v4.6M65.1 56.1v4.5"/>
<path d="M92.9 47h.8M92.9 58.3h.8M93.7 44.7v4.6M93.7 56.1v4.5M94.9 47h.8M94.9 58.3h.8M94.9 44.7v4.6M94.9 56.1v4.5M122.7 47h.8M122.7 58.3h.8M123.5 44.7v4.6M123.5 56.1v4.5"/>
<path d="M124.7 47h.8M124.7 58.3h.8M124.7 44.7v4.6M124.7 56.1v4.5M153.9 45.6h.8M153.9 56.9h.8M154.7 43.3v4.5M154.7 54.7v4.5M155.9 43.3v4.5M155.9 54.7v4.5M155.9 45.6h.8M155.9 56.9h.8"/>
<path d="M185.1 45.6h.8M185.1 56.9h.8M185.9 43.3v4.5M185.9 54.7v4.5M187 45.6h.9M187 56.9h.9M187 43.3v4.5M187 54.7v4.5M220.5 44.2h.9M220.5 55.5h.9M221.4 41.9v4.5M221.4 53.2v4.6"/>
<path d="M222.5 41.9v4.5M222.5 53.2v4.6M222.5 44.2h.8M222.5 55.5h.8M253.1 44.2h.9M253.1 55.5h.9M254 41.9v4.5M254 53.2v4.6M255.1 44.2h.8M255.1 55.5h.8M255.1 41.9v4.5M255.1 53.2v4.6"/>
<path d="M31.9 137.7h.9M32.8 135.5v4.5M33.9 135.5v4.5M33.9 137.7h.9M66 139.1h.8M66.8 136.9v4.5M67.9 136.9v4.5M67.9 139.1h.9M31.9 149.1h.9M32.8 146.8v4.5M32.8 158.2v4.5M33.9 146.8v4.5"/>
<path d="M33.9 158.2v4.5M33.9 149.1h.9M66 150.5h.8M66.8 148.2v4.6M66.8 159.6v4.5M67.9 148.2v4.6M67.9 159.6v4.5M67.9 150.5h.9M31.9 160.4h.9M33.9 160.4h.9M66 161.8h.8M67.9 161.8h.9"/>
</g>
<g font-size="4.6" fill="#0e0e0e">
<text x="172.3" y="193.5">HMC943 Amplifier Block</text>
<text x="243.2" y="202">1</text>
</g>
<g font-size="2.5">
<text x="37.7" y="5.3">1</text>
<text x="104.8" y="5.3">2</text>
<text x="172.3" y="5.3">3</text>
<text x="239.5" y="5.3">4</text>
<text x="6.9" y="29.1">A</text>
<text x="270.6" y="29.1">A</text>
<text x="7" y="82.3">B</text>
<text x="116.5" y="83.3">19</text>
<text x="154.7" y="83.3">4</text>
<text x="270.8" y="82.3">B</text>
<text x="116.6" y="86.1">18</text>
<text x="123.2" y="84.7">VDET</text>
<text x="123.2" y="87.5">VREF</text>
<text x="142.1" y="87.5">RFOUT</text>
<text x="144.7" y="84.7">RFIN</text>
<text x="154.7" y="86.1">21</text>
<text x="116.5" y="94.7">10</text>
<text x="116.8" y="91.8">31</text>
<text x="123.2" y="93.2">VG1</text>
<text x="147" y="93.2">NC</text>
<text x="154.7" y="91.8">2</text>
<text x="154.7" y="94.7">6</text>
<text x="116.5" y="100.3">30</text>
<text x="123.2" y="96.1">VG2</text>
<text x="123.2" y="101.7">VD1</text>
<text x="147" y="96.1">NC</text>
<text x="147" y="98.9">NC</text>
<text x="147" y="101.7">NC</text>
<text x="154.7" y="97.5">7</text>
<text x="154.7" y="100.3">14</text>
<text x="116.5" y="106">29</text>
<text x="116.8" y="103.2">11</text>
<text x="123.2" y="104.6">VD2</text>
<text x="123.2" y="107.4">VD3</text>
<text x="147" y="104.6">NC</text>
<text x="147" y="107.4">NC</text>
<text x="154.7" y="103.2">23</text>
<text x="154.7" y="106">27</text>
<text x="211.6" y="106">1</text>
<text x="225.6" y="106">2</text>
<text x="116.5" y="108.8">12</text>
<text x="116.6" y="111.7">28</text>
<text x="123.2" y="110.2">VD4</text>
<text x="123.2" y="113.1">VD5</text>
<text x="145" y="113.1">GND</text>
<text x="154.7" y="111.7">1</text>
<text x="116.5" y="117.3">26</text>
<text x="116.6" y="114.5">13</text>
<text x="123.2" y="115.9">VD6</text>
<text x="123.2" y="118.7">VD7</text>
<text x="145" y="115.9">GND</text>
<text x="145" y="118.7">GND</text>
<text x="154.7" y="114.5">3</text>
<text x="154.7" y="117.3">5</text>
<text x="211.6" y="115.9">1</text>
<text x="225.6" y="115.9">2</text>
<text x="116.6" y="120.2">15</text>
<text x="123.2" y="121.6">VD8</text>
<text x="145" y="121.6">GND</text>
<text x="145" y="124.4">GND</text>
<text x="154.7" y="120.2">8</text>
<text x="154.7" y="123">9</text>
<text x="154.7" y="125.9">16</text>
<text x="145" y="127.3">GND</text>
<text x="145" y="130.1">GND</text>
<text x="154.7" y="128.7">17</text>
<text x="154.7" y="131.5">20</text>
<text x="7" y="135.4">C</text>
<text x="145" y="132.9">GND</text>
<text x="145" y="135.8">GND</text>
<text x="154.7" y="134.4">22</text>
<text x="154.7" y="137.2">24</text>
<text x="270.7" y="135.4">C</text>
<text x="145" y="138.6">GND</text>
<text x="145" y="141.4">GND</text>
<text x="154.7" y="140">25</text>
<text x="154.7" y="142.9">32</text>
<text x="143.9" y="147.1">EPAD</text>
<text x="145" y="144.3">GND</text>
<text x="154.7" y="145.7">33</text>
<text x="6.9" y="188.6">D</text>
<text x="170.9" y="188.2">Title</text>
<text x="270.7" y="188.6">D</text>
<text x="170.9" y="196.7">Size</text>
<text x="185" y="196.7">Number</text>
<text x="241.8" y="196.7">Revision</text>
<text x="172.3" y="201">A</text>
<text x="170.9" y="205.2">Date:</text>
<text x="170.9" y="208.1">File:</text>
<text x="183.6" y="205.2">3/30/2025</text>
<text x="183.7" y="208.1">C:\Users\..\TX_Amp.SchDoc</text>
<text x="227.6" y="205.2">Sheet</text>
<text x="227.6" y="208.1">Drawn By:</text>
<text x="235.2" y="205.2">of</text>
<text x="37.7" y="212.3">1</text>
<text x="104.8" y="212.3">2</text>
<text x="172.3" y="212.3">3</text>
<text x="239.5" y="212.3">4</text>
</g>
<g font-size="2.5" fill="#262626">
<text x="137.4" y="12.4">+6V</text>
<text x="137.9" y="35.1">GND</text>
<text x="169.1" y="35.1">GND</text>
<text x="204.6" y="33.7">GND</text>
<text x="237.2" y="33.7">GND</text>
<text x="16" y="36.5">GND</text>
<text x="47.2" y="36.5">GND</text>
<text x="77" y="36.5">GND</text>
<text x="106.7" y="36.5">GND</text>
<text x="16" y="47.9">GND</text>
<text x="47.2" y="47.9">GND</text>
<text x="77" y="47.9">GND</text>
<text x="106.7" y="47.9">GND</text>
<text x="137.9" y="46.4">GND</text>
<text x="169.1" y="46.4">GND</text>
<text x="204.6" y="45">GND</text>
<text x="237.2" y="45">GND</text>
<text x="16" y="59.2">GND</text>
<text x="47.2" y="59.2">GND</text>
<text x="77" y="59.2">GND</text>
<text x="106.7" y="59.2">GND</text>
<text x="137.9" y="57.8">GND</text>
<text x="169.1" y="57.8">GND</text>
<text x="204.6" y="56.4">GND</text>
<text x="237.2" y="56.4">GND</text>
<text x="228.1" y="65.4" transform="rotate(90 228.1 65.4)">VD7</text>
<text x="260.7" y="65.4" transform="rotate(90 260.7 65.4)">VD8</text>
<text x="39.6" y="68.2" transform="rotate(90 39.6 68.2)">VD1</text>
<text x="70.8" y="68.2" transform="rotate(90 70.8 68.2)">VD2</text>
<text x="100.5" y="68.2" transform="rotate(90 100.5 68.2)">VD3</text>
<text x="130.3" y="68.2" transform="rotate(90 130.3 68.2)">VD4</text>
<text x="161.5" y="66.8" transform="rotate(90 161.5 66.8)">VD5</text>
<text x="192.7" y="66.8" transform="rotate(90 192.7 66.8)">VD6</text>
<text x="105.7" y="83.3">VDET</text>
<text x="105.7" y="86.1">VREF</text>
<text x="175.1" y="84.7">RF_IN</text>
<text x="175.1" y="87.5">RF_OUT</text>
<text x="109.9" y="91.8">VG1</text>
<text x="109.9" y="94.7">VG2</text>
<text x="109.9" y="100.3">VD1</text>
<text x="109.9" y="103.2">VD2</text>
<text x="109.9" y="106">VD3</text>
<text x="192.2" y="106">VDET</text>
<text x="233.8" y="103.2">+6V</text>
<text x="109.9" y="108.8">VD4</text>
<text x="109.9" y="111.7">VD5</text>
<text x="109.9" y="114.5">VD6</text>
<text x="109.9" y="117.3">VD7</text>
<text x="192.2" y="115.9">VREF</text>
<text x="56.9" y="122.1" transform="rotate(-90 56.9 122.1)">POWERRR</text>
<text x="109.9" y="120.2">VD8</text>
<text x="16" y="138.6">GND</text>
<text x="50" y="140">GND</text>
<text x="16" y="149.9">GND</text>
<text x="50" y="151.4">GND</text>
<text x="16" y="161.3">GND</text>
<text x="50" y="162.7">GND</text>
<text x="161.1" y="162.7">GND</text>
<text x="39.6" y="170.3" transform="rotate(90 39.6 170.3)">VG1</text>
<text x="73.6" y="170.3" transform="rotate(90 73.6 170.3)">VG2</text>
</g>
<g font-size="2.5" fill="#0e0e0e">
<text x="220.2" y="29.7">C1</text>
<text x="252.8" y="29.7">C2</text>
<text x="31.7" y="32.6">C5</text>
<text x="62.8" y="32.6">C6</text>
<text x="92.6" y="32.6">C7</text>
<text x="122.4" y="32.6">C8</text>
<text x="153.6" y="31.1">C3</text>
<text x="184.8" y="31.1">C4</text>
<text x="31.7" y="40.5">4.7 uF</text>
<text x="62.8" y="40.5">4.7 uF</text>
<text x="92.6" y="40.5">4.7 uF</text>
<text x="122.4" y="40.5">4.7 uF</text>
<text x="153.6" y="39.1">4.7 uF</text>
<text x="184.8" y="39.1">4.7 uF</text>
<text x="220.2" y="37.7">4.7 uF</text>
<text x="220.2" y="41.1">C9</text>
<text x="252.8" y="37.7">4.7 uF</text>
<text x="252.8" y="41.1">C10</text>
<text x="31.7" y="43.9">C13</text>
<text x="62.8" y="43.9">C14</text>
<text x="92.6" y="43.9">C15</text>
<text x="122.4" y="43.9">C16</text>
<text x="153.6" y="42.5">C11</text>
<text x="184.8" y="42.5">C12</text>
<text x="31.7" y="51.8">0.01 uF</text>
<text x="62.8" y="51.8">0.01 uF</text>
<text x="92.6" y="51.8">0.01 uF</text>
<text x="122.4" y="51.8">0.01 uF</text>
<text x="153.6" y="50.4">0.01 uF</text>
<text x="153.6" y="53.8">C19</text>
<text x="184.8" y="50.4">0.01 uF</text>
<text x="184.8" y="53.8">C20</text>
<text x="220.2" y="49">0.01 uF</text>
<text x="220.2" y="52.4">C17</text>
<text x="252.8" y="49">0.01 uF</text>
<text x="252.8" y="52.4">C18</text>
<text x="31.7" y="55.2">C21</text>
<text x="62.8" y="55.2">C22</text>
<text x="92.6" y="55.2">C23</text>
<text x="122.4" y="55.2">C24</text>
<text x="31.7" y="63.2">100 pF</text>
<text x="62.8" y="63.2">100 pF</text>
<text x="92.6" y="63.2">100 pF</text>
<text x="122.4" y="63.2">100 pF</text>
<text x="153.6" y="61.8">100 pF</text>
<text x="184.8" y="61.8">100 pF</text>
<text x="220.2" y="60.3">100 pF</text>
<text x="252.8" y="60.3">100 pF</text>
<text x="121.2" y="80.5">U1</text>
<text x="213.7" y="104.3">R1</text>
<text x="213.7" y="110.5">40k</text>
<text x="213.7" y="114.2">R2</text>
<text x="193.5" y="125.9">Output power detection - measure VDET - VREF</text>
<text x="213.7" y="120.4">40k</text>
<text x="31.7" y="134.6">C25</text>
<text x="65.7" y="136.1">C26</text>
<text x="31.7" y="142.6">4.7 uF</text>
<text x="65.7" y="144">4.7 uF</text>
<text x="31.7" y="146">C27</text>
<text x="65.7" y="147.4">C28</text>
<text x="31.7" y="153.9">0.01 uF</text>
<text x="65.7" y="155.3">0.01 uF</text>
<text x="121.2" y="151.4">HMC943APM5E</text>
<text x="31.7" y="157.3">C29</text>
<text x="65.7" y="158.8">C30</text>
<text x="31.7" y="165.3">100 pF</text>
<text x="65.7" y="166.7">100 pF</text>
</g>
<g font-size="1.5" fill="#b4b4b4">
<text x="223.5" y="28.8">(C1_1, ...)</text>
<text x="256.3" y="28.8">(C2_1, ...)</text>
<text x="35.1" y="31.6">(C5_1, ...)</text>
<text x="66.3" y="31.6">(C6_1, ...)</text>
<text x="96.1" y="31.6">(C7_1, ...)</text>
<text x="125.8" y="31.6">(C8_1, ...)</text>
<text x="156.9" y="30.2">(C3_1, ...)</text>
<text x="188.3" y="30.2">(C4_1, ...)</text>
<text x="158.1" y="41.6">(C11_1, ...)</text>
<text x="189.5" y="41.6">(C12_1, ...)</text>
<text x="223.6" y="40.1">(C9_1, ...)</text>
<text x="257.6" y="40.1">(C10_1, ...)</text>
<text x="36.3" y="43">(C13_1, ...)</text>
<text x="67.6" y="43">(C14_1, ...)</text>
<text x="97.3" y="43">(C15_1, ...)</text>
<text x="127.1" y="43">(C16_1, ...)</text>
<text x="158.3" y="52.9">(C19_1, ...)</text>
<text x="189.5" y="52.9">(C20_1, ...)</text>
<text x="224.9" y="51.5">(C17_1, ...)</text>
<text x="257.5" y="51.5">(C18_1, ...)</text>
<text x="36.2" y="54.3">(C21_1, ...)</text>
<text x="67.6" y="54.3">(C22_1, ...)</text>
<text x="97.2" y="54.3">(C23_1, ...)</text>
<text x="127.1" y="54.3">(C24_1, ...)</text>
<text x="124.6" y="79.5">(U1_1, ...)</text>
<text x="216.9" y="103.4">(R1_1, ...)</text>
<text x="217.1" y="113.3">(R2_1, ...)</text>
<text x="36.3" y="133.7">(C25_1, ...)</text>
<text x="70.4" y="135.1">(C26_1, ...)</text>
<text x="36.4" y="145.1">(C27_1, ...)</text>
<text x="70.4" y="146.5">(C28_1, ...)</text>
<text x="36.4" y="156.4">(C29_1, ...)</text>
<text x="70.4" y="157.8">(C30_1, ...)</text>
</g>
<g font-size="1.5" fill="#262626">
<text x="159.6" y="83.5">RFIN</text>
<text x="159.6" y="86.4">RFOUT</text>
</g>
</svg>
